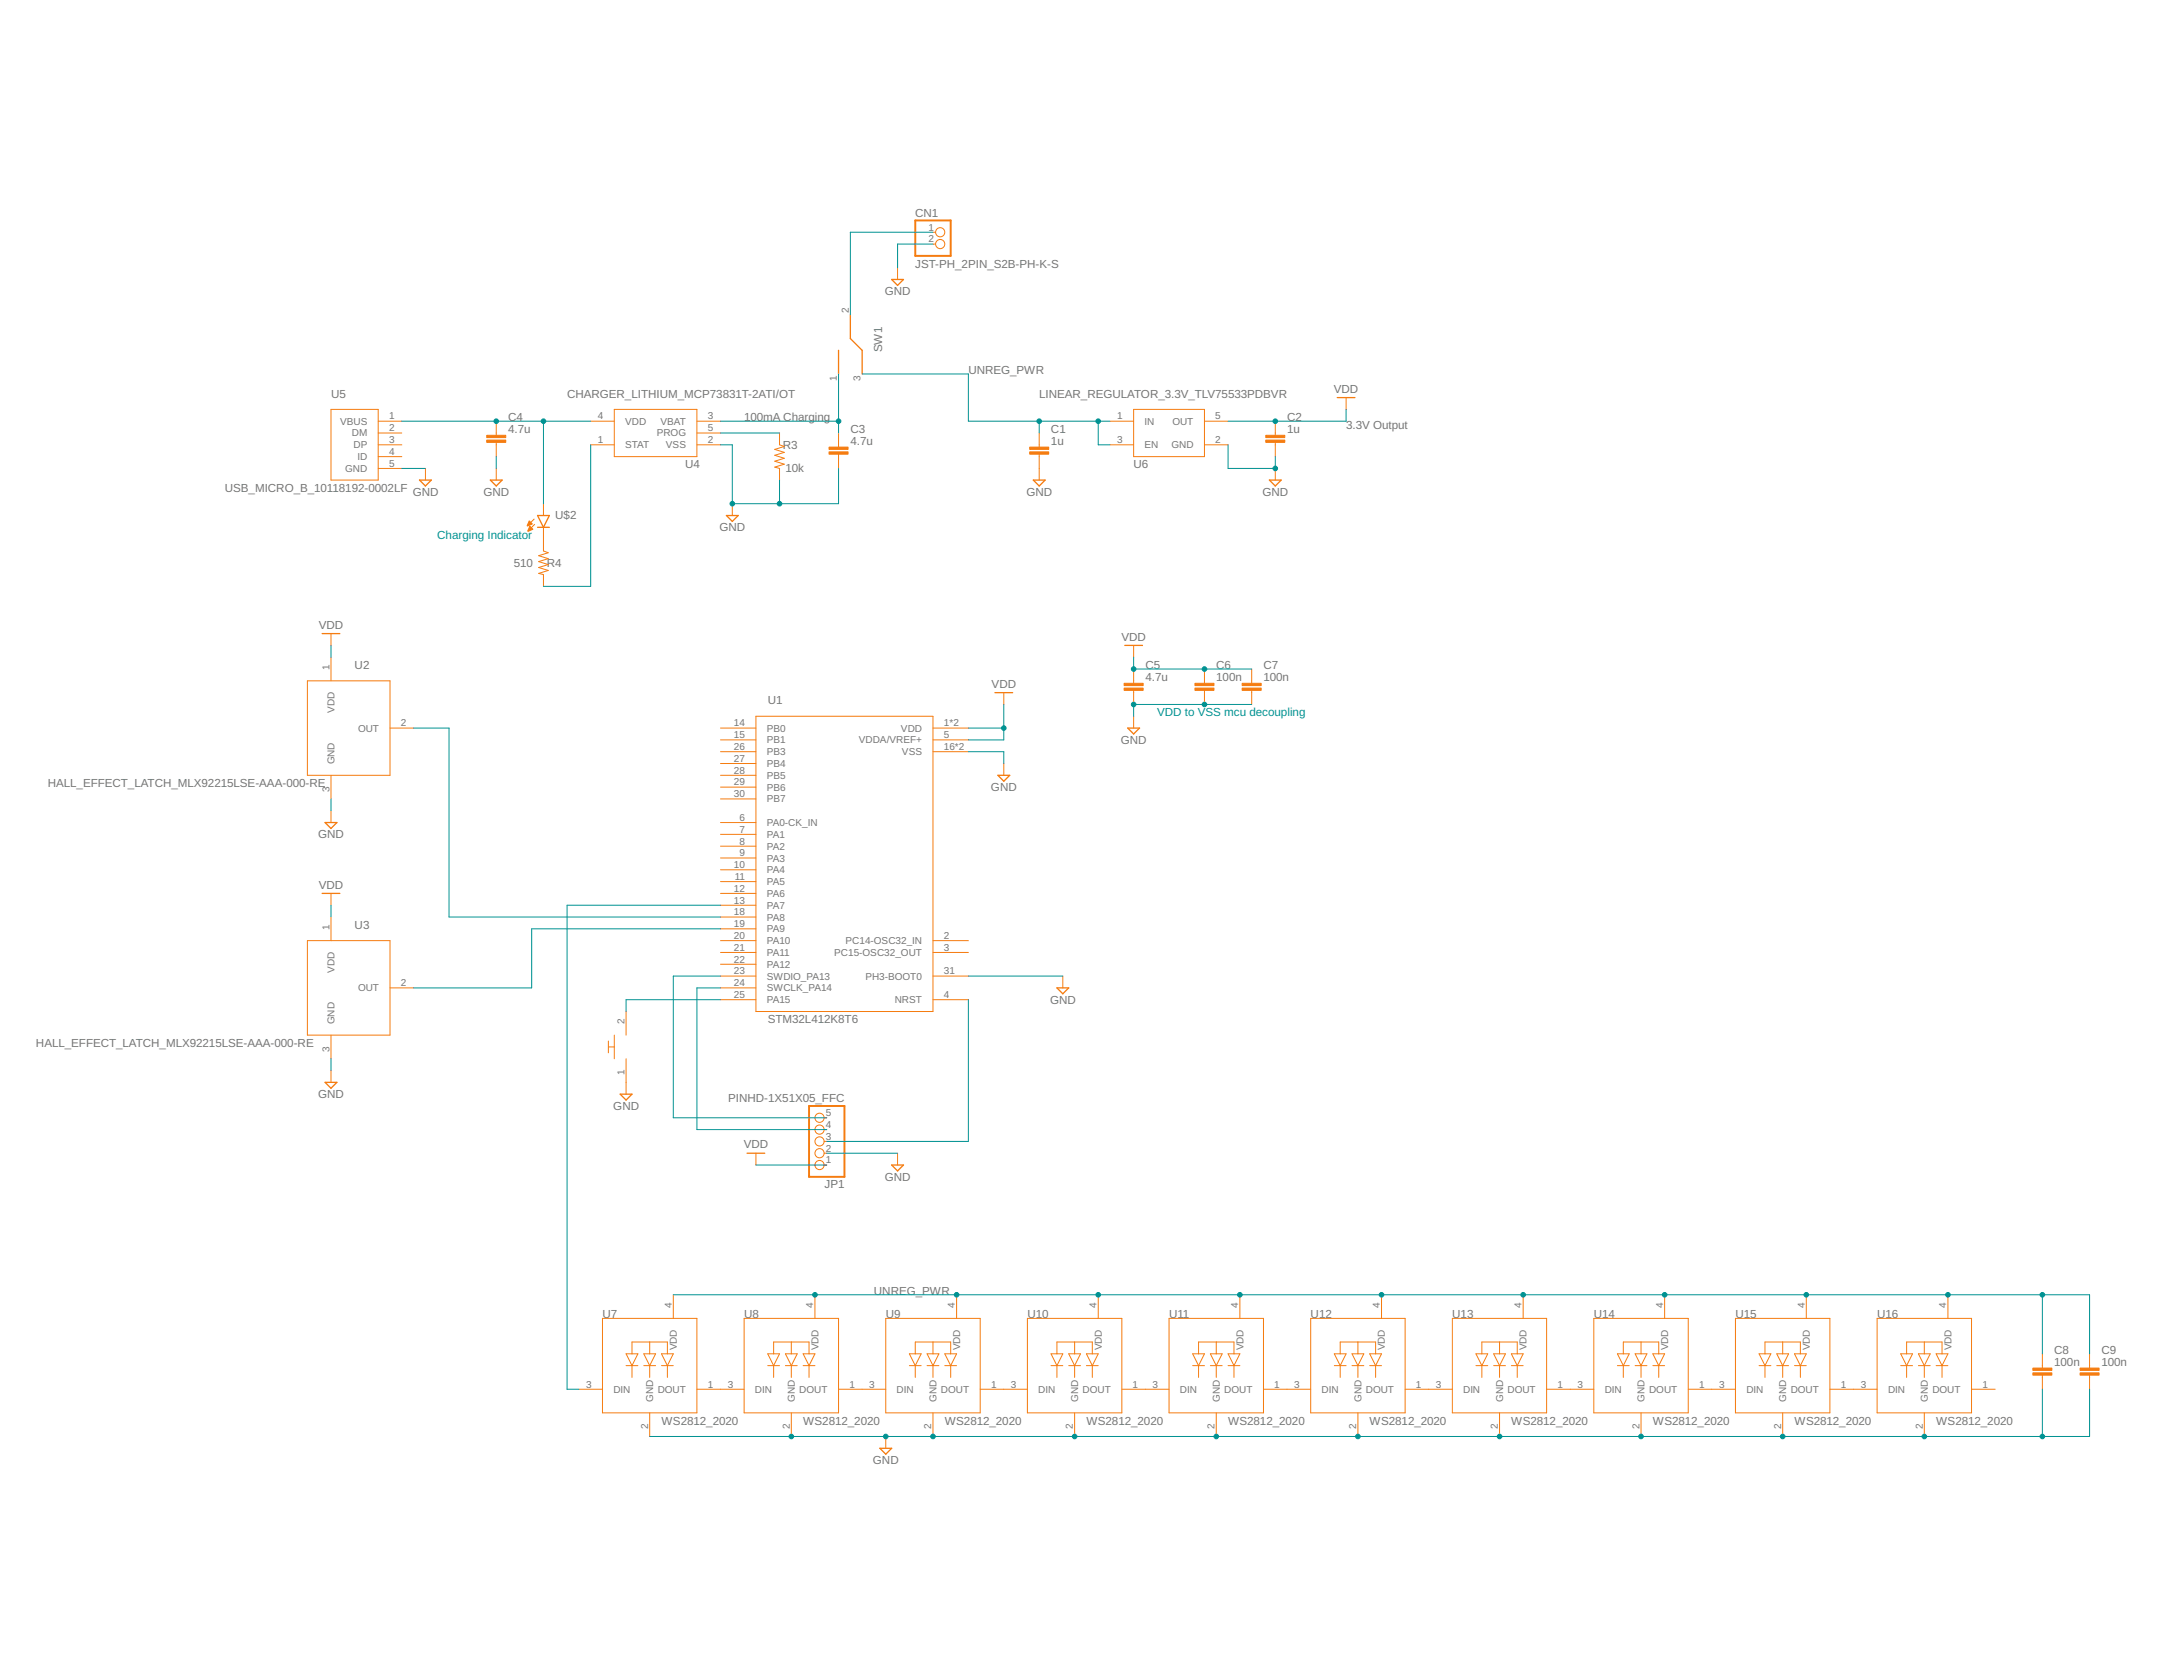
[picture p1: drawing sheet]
<svg xmlns="http://www.w3.org/2000/svg" width="279mm" height="216mm" viewBox="0 0 279 216" stroke-linecap="round" stroke-linejoin="round" font-family="sans-serif">
<g fill="none" stroke="#f57c10" stroke-width=".17">
<path d="M115.1 36.1h1.5l-.7 .7zM108.3 45.2v3.1M109.8 40.6v3.1l1.5 1.5v3.1M172.7 51.3h2.2M54.2 62h1.5l-.8 .7zM63.3 62h1.5l-.7 .7zM69.4 66.5h1.5l-.7 1.6zM69.4 68.1h1.5M93.8 66.5h1.5l-.7 .8zM133.4 62h1.5l-.7 .7zM163.9 62h1.5l-.7 .7zM41.6 81.8h2.3"/>
<path d="M128.5 89.4h2.2M145.2 83.3h2.3M145.6 94h1.5l-.7 .7zM41.6 115.3h2.3M42 106.2h1.5l-.8 .7zM128.8 100.1h1.6l-.8 .7zM42 139.7h1.5l-.8 .7zM136.5 127.5h1.5l-.8 .7zM80.1 141.2h1.5l-.8 .8zM96.5 148.8h2.2M115.1 150.3h1.5l-.7 .8zM113.6 186.9h1.5l-.7 .8z"/>
</g>
<g fill="none" stroke="#f57c10" stroke-width=".13">
<path d="M115.9 34.5v1.6M120.5 30h.3M120.5 31.5h.3M42.7 52.8h6.1v9.2h-6.1zM48.8 54.4h3.1M48.8 57.4h3.1M48.8 55.9h3.1M48.8 58.9h3.1M64.1 54.4v1.8M64.1 57.1v1.8M76.3 54.4h3M76.3 57.4h3"/>
<path d="M79.3 52.8h10.7v6.1h-10.7zM90 54.4h3M90 57.4h3M90 55.9h3M100.6 55.9v1.5l.7 .2-1.3 .4 1.3 .4-1.3 .4 1.3 .3-1.3 .4 1.3 .4-1.3 .4 .6 .2v1.5M108.3 55.9v1.8M108.3 58.6v1.9M134.2 55.9v1.8M134.2 58.6v3.4M143.3 54.4h3.1M143.3 57.4h3.1M146.4 52.8h9.1v6.1h-9.1z"/>
<path d="M155.5 54.4h3.1M155.5 57.4h3.1M164.7 54.4v1.8M164.7 57.1v1.8M173.8 51.3v1.5M48.8 60.5h3.1M54.9 60.5v1.5M64.1 60.5v1.5M69 67l-.9 .8M69 67.7l-.8 .8M70.2 65v1.5M70.2 68.1v3l.6 .2-1.2 .4 1.2 .4-1.2 .4 1.2 .4-1.2 .3 1.2 .4-1.2 .4 .6 .1v1.6"/>
<path d="M94.6 65v1.5M164.7 60.5v1.5M39.7 87.9h10.7v12.2h-10.7zM42.7 81.8v1.5M42.7 84.8v3.1M50.4 94h3M93 94h4.6M93 95.5h4.6M93 97h4.6M93 98.5h4.6M97.6 92.4h22.9v38.1h-22.9zM120.5 94h4.5"/>
<path d="M120.5 95.5h4.5M120.5 97h4.5M129.6 89.4v1.5M129.6 98.5v1.6M146.4 83.3v1.5M146.4 86.3v1.9M146.4 89.1v1.8M146.4 92.4v1.6M155.5 86.3v1.9M155.5 89.1v1.8M161.6 86.3v1.9M161.6 89.1v1.8"/>
<path d="M42.7 100.1v3M42.7 104.6v1.6M42.7 115.3v1.5M42.7 118.3v3.1M93 100.1h4.6M93 106.2h4.6M93 107.7h4.6M93 109.2h4.6M93 110.7h4.6M93 112.2h4.6M93 116.8h4.6M93 113.8h4.6"/>
<path d="M93 115.3h4.6M93 119.9h4.6M93 118.3h4.6M93 103.1h4.6M93 101.6h4.6M39.7 121.4h10.7v12.2h-10.7zM42.7 133.6v3M42.7 138.2v1.5M50.4 127.5h3M78.5 135.1h.8M78.5 134.3v1.6M79.3 133.6v3"/>
<path d="M80.8 130.5v3.1M80.8 136.6v4.6M93 127.5h4.6M93 121.4h4.6M93 122.9h4.6M93 129h4.6M93 126h4.6M93 124.4h4.6M120.5 121.4h4.5M120.5 122.9h4.5M120.5 129h4.5M120.5 126h4.5"/>
<path d="M137.2 126v1.5M97.6 148.8v1.5M106.4 150.3h.3M106.4 148.8h.3M106.4 147.3h.3M106.4 145.8h.3M106.4 144.3h.3M115.9 148.8v1.5M74.7 179.3h3.1M77.8 170.1h12.2v12.2h-12.2zM80.8 174.7h1.6l-.8 1.5zM80.8 176.2h1.6"/>
<path d="M81.6 174.7v-1.5h4.6v1.5M81.6 176.2v1.6M83.1 174.7h1.5l-.7 1.5zM83.1 176.2h1.5M83.9 173.2v1.5M83.9 176.2v1.6M85.4 174.7h1.5l-.7 1.5zM85.4 176.2h1.5M86.2 176.2v1.6M86.9 167.1v3M90 179.3h6.1M96.1 170.1h12.2v12.2h-12.2z"/>
<path d="M99.1 174.7h1.5l-.7 1.5zM99.1 176.2h1.5M99.9 174.7v-1.5h4.6v1.5M99.9 176.2v1.6M101.4 174.7h1.5l-.7 1.5zM101.4 176.2h1.5M102.2 173.2v1.5M102.2 176.2v1.6M103.7 174.7h1.5l-.7 1.5zM103.7 176.2h1.5M104.5 176.2v1.6M105.2 167.1v3"/>
<path d="M108.3 179.3h6.1M114.4 170.1h12.2v12.2h-12.2zM117.4 174.7h1.5l-.7 1.5zM117.4 176.2h1.5M118.2 174.7v-1.5h4.5v1.5M118.2 176.2v1.6M119.7 174.7h1.5l-.7 1.5zM119.7 176.2h1.5M120.5 173.2v1.5M120.5 176.2v1.6M122 174.7h1.5l-.8 1.5zM122 176.2h1.5"/>
<path d="M122.7 176.2v1.6M123.5 167.1v3M126.6 179.3h6.1M132.7 170.1h12.1v12.2h-12.1zM135.7 174.7h1.5l-.7 1.5zM135.7 176.2h1.5M136.5 174.7v-1.5h4.5v1.5M136.5 176.2v1.6M138 174.7h1.5l-.8 1.5zM138 176.2h1.5M138.7 173.2v1.5M138.7 176.2v1.6"/>
<path d="M140.3 174.7h1.5l-.8 1.5zM140.3 176.2h1.5M141 176.2v1.6M141.8 167.1v3M144.8 179.3h6.1M150.9 170.1h12.2v12.2h-12.2zM154 174.7h1.5l-.8 1.5zM154 176.2h1.5M154.7 174.7v-1.5h4.6v1.5M154.7 176.2v1.6M156.3 174.7h1.5l-.8 1.5zM156.3 176.2h1.5"/>
<path d="M157 173.2v1.5M157 176.2v1.6M158.6 174.7h1.5l-.8 1.5zM158.6 176.2h1.5M159.3 176.2v1.6M160.1 167.1v3M163.1 179.3h6.1M169.2 170.1h12.2v12.2h-12.2zM172.3 174.7h1.5l-.8 1.5zM172.3 176.2h1.5M173 174.7v-1.5h4.6v1.5M173 176.2v1.6"/>
<path d="M174.6 174.7h1.5l-.8 1.5zM174.6 176.2h1.5M175.3 173.2v1.5M175.3 176.2v1.6M176.8 174.7h1.6l-.8 1.5zM176.8 176.2h1.6M177.6 176.2v1.6M178.4 167.1v3M181.4 179.3h6.1M187.5 170.1h12.2v12.2h-12.2zM190.6 174.7h1.5l-.8 1.5zM190.6 176.2h1.5"/>
<path d="M191.3 174.7v-1.5h4.6v1.5M191.3 176.2v1.6M192.8 174.7h1.6l-.8 1.5zM192.8 176.2h1.6M193.6 173.2v1.5M193.6 176.2v1.6M195.1 174.7h1.6l-.8 1.5zM195.1 176.2h1.6M195.9 176.2v1.6M196.7 167.1v3M199.7 179.3h6.1M205.8 170.1h12.2v12.2h-12.2z"/>
<path d="M208.8 174.7h1.6l-.8 1.5zM208.8 176.2h1.6M209.6 174.7v-1.5h4.6v1.5M209.6 176.2v1.6M211.1 174.7h1.5l-.7 1.5zM211.1 176.2h1.5M211.9 173.2v1.5M211.9 176.2v1.6M213.4 174.7h1.5l-.7 1.5zM213.4 176.2h1.5M214.2 176.2v1.6M214.9 167.1v3"/>
<path d="M218 179.3h6.1M224.1 170.1h12.2v12.2h-12.2zM227.1 174.7h1.5l-.7 1.5zM227.1 176.2h1.5M227.9 174.7v-1.5h4.6v1.5M227.9 176.2v1.6M229.4 174.7h1.5l-.7 1.5zM229.4 176.2h1.5M230.2 173.2v1.5M230.2 176.2v1.6M231.7 174.7h1.5l-.7 1.5zM231.7 176.2h1.5"/>
<path d="M232.5 176.2v1.6M233.2 167.1v3M236.3 179.3h6.1M242.4 170.1h12.2v12.2h-12.2zM245.4 174.7h1.5l-.7 1.5zM245.4 176.2h1.5M246.2 174.7v-1.5h4.5v1.5M246.2 176.2v1.6M247.7 174.7h1.5l-.7 1.5zM247.7 176.2h1.5M248.5 173.2v1.5M248.5 176.2v1.6"/>
<path d="M250 174.7h1.5l-.8 1.5zM250 176.2h1.5M250.7 176.2v1.6M251.5 167.1v3M254.6 179.3h3M263.7 174.7v1.9M263.7 177.5v1.8M269.8 174.7v1.9M269.8 177.5v1.8M83.9 182.3v3.1M102.2 182.3v3.1M114.4 185.4v1.5"/>
<path d="M120.5 182.3v3.1M138.7 182.3v3.1M157 182.3v3.1M175.3 182.3v3.1M193.6 182.3v3.1M211.9 182.3v3.1M230.2 182.3v3.1M248.5 182.3v3.1"/>
<circle cx="121.4" cy="31.5" r=".59"/>
<circle cx="121.4" cy="30" r=".59"/>
<circle cx="105.8" cy="150.3" r=".59"/>
<circle cx="105.8" cy="144.3" r=".59"/>
<circle cx="105.8" cy="145.8" r=".59"/>
<circle cx="105.8" cy="148.8" r=".59"/>
<circle cx="105.8" cy="147.3" r=".59"/>
</g>
<g fill="#f57c10" stroke="#f57c10" stroke-width=".13">
<path d="M68.3 67.2l.4 .4-.6 .3z" fill-rule="evenodd"/>
<path d="M68.4 67.9l.4 .4-.6 .3z" fill-rule="evenodd"/>
</g>
<g fill="#f57c10" stroke="#f57c10" stroke-width=".13">
<path d="M132.9 58.3h2.5v.3h-2.5z"/>
<path d="M132.9 57.7h2.5v.3h-2.5z"/>
<path d="M163.4 56.8h2.5v.3h-2.5z"/>
<path d="M163.4 56.2h2.5v.3h-2.5z"/>
<path d="M107 58.3h2.5v.3h-2.5z"/>
<path d="M107 57.7h2.5v.3h-2.5z"/>
<path d="M62.8 56.8h2.5v.3h-2.5z"/>
<path d="M62.8 56.2h2.5v.3h-2.5z"/>
<path d="M145.1 88.8h2.5v.3h-2.5z"/>
<path d="M145.1 88.2h2.5v.3h-2.5z"/>
<path d="M154.3 88.8h2.4v.3h-2.4z"/>
<path d="M154.3 88.2h2.4v.3h-2.4z"/>
<path d="M160.4 88.8h2.4v.3h-2.4z"/>
<path d="M160.4 88.2h2.4v.3h-2.4z"/>
<path d="M262.5 177.2h2.4v.3h-2.4z"/>
<path d="M262.5 176.6h2.4v.2h-2.4z"/>
<path d="M268.6 177.2h2.4v.3h-2.4z"/>
<path d="M268.6 176.6h2.4v.2h-2.4z"/>
</g>
<path d="M118.2 28.4h4.5v4.6h-4.5zM104.5 142.7h4.5v9.2h-4.5z" fill="none" stroke="#f57c10" stroke-width=".25"/>
<g fill="none" stroke="#009292" stroke-width=".13">
<path d="M120.5 31.5h-4.6v3M120.5 30h-10.7v10.6M51.9 54.4h24.4M64.1 58.9v1.6M70.2 54.4v10.6M76.3 57.4v18.3h-6.1M93 57.4h1.6v7.6h13.7v-4.5M93 54.4h15.3M93 55.9h7.6M108.3 48.3v7.6M111.3 48.3h13.7v6.1h18.3M134.2 54.4v1.5"/>
<path d="M141.8 54.4v3h1.5M158.6 57.4v3.1h6.1v-1.6M173.8 52.8v1.6h-15.2M51.9 60.5h3M100.6 62v3M42.7 83.3v1.5M53.4 94h4.6v24.3h35M125 97h4.6v1.5M125 94h4.6M129.6 90.9v4.6h-4.6M146.4 84.8v1.5h15.2M161.6 90.9h-15.2v1.5"/>
<path d="M42.7 103.1v1.5M42.7 116.8v1.5M93 119.9h-24.4v7.6h-15.2M93 116.8h-19.8v62.5h1.5M42.7 136.6v1.6M93 126h-6.1v18.3h19.8M93 127.5h-3v18.3h16.7M93 129h-12.2v1.5M125 126h12.2M125 129v18.3h-18.3M97.6 150.3h9.1M106.7 148.8h9.2"/>
<path d="M86.9 167.1h182.9v7.6M263.7 167.1v7.6M263.7 179.3v6.1M269.8 179.3v6.1h-185.9"/>
</g>
<g fill="#009292" stroke="#009292" stroke-width=".13">
<circle cx="164.7" cy="60.5" r=".3"/>
<circle cx="94.6" cy="65" r=".3"/>
<circle cx="100.6" cy="65" r=".3"/>
<circle cx="155.5" cy="90.9" r=".3"/>
<circle cx="146.4" cy="90.9" r=".3"/>
<circle cx="114.4" cy="185.4" r=".3"/>
<circle cx="102.2" cy="185.4" r=".3"/>
<circle cx="120.5" cy="185.4" r=".3"/>
<circle cx="138.7" cy="185.4" r=".3"/>
<circle cx="157" cy="185.4" r=".3"/>
<circle cx="175.3" cy="185.4" r=".3"/>
<circle cx="193.6" cy="185.4" r=".3"/>
<circle cx="211.9" cy="185.4" r=".3"/>
<circle cx="230.2" cy="185.4" r=".3"/>
<circle cx="263.7" cy="185.4" r=".3"/>
<circle cx="248.5" cy="185.4" r=".3"/>
<circle cx="164.7" cy="54.4" r=".3"/>
<circle cx="155.5" cy="86.3" r=".3"/>
<circle cx="146.4" cy="86.3" r=".3"/>
<circle cx="129.6" cy="94" r=".3"/>
<circle cx="64.1" cy="54.4" r=".3"/>
<circle cx="70.2" cy="54.4" r=".3"/>
<circle cx="141.8" cy="54.4" r=".3"/>
<circle cx="134.2" cy="54.4" r=".3"/>
<circle cx="105.2" cy="167.1" r=".3"/>
<circle cx="123.5" cy="167.1" r=".3"/>
<circle cx="141.8" cy="167.1" r=".3"/>
<circle cx="160.1" cy="167.1" r=".3"/>
<circle cx="178.4" cy="167.1" r=".3"/>
<circle cx="196.7" cy="167.1" r=".3"/>
<circle cx="214.9" cy="167.1" r=".3"/>
<circle cx="233.2" cy="167.1" r=".3"/>
<circle cx="263.7" cy="167.1" r=".3"/>
<circle cx="251.5" cy="167.1" r=".3"/>
<circle cx="108.3" cy="54.4" r=".3"/>
</g>
<g font-size="1.5" fill="#757575">
<text x="118.2" y="28.1">CN1</text>
<text x="118.2" y="34.5">JST-PH_2PIN_S2B-PH-K-S</text>
<text x="114.2" y="38.1">GND</text>
<text x="113.9" y="45.5" transform="rotate(-90 113.9 45.5)">SW1</text>
<text x="42.7" y="51.3">U5</text>
<text x="73.2" y="51.3">CHARGER_LITHIUM_MCP73831T-2ATI/OT</text>
<text x="125" y="48.3">UNREG_PWR</text>
<text x="134.2" y="51.3">LINEAR_REGULATOR_3.3V_TLV75533PDBVR</text>
<text x="172.2" y="50.7">VDD</text>
<text x="65.6" y="55.9">4.7u</text>
<text x="65.6" y="54.3">C4</text>
<text x="96.1" y="54.3">100mA Charging</text>
<text x="101.1" y="57.9">R3</text>
<text x="109.8" y="57.4">4.7u</text>
<text x="109.8" y="55.9">C3</text>
<text x="135.7" y="57.4">1u</text>
<text x="135.7" y="55.9">C1</text>
<text x="166.2" y="55.9">1u</text>
<text x="166.2" y="54.3">C2</text>
<text x="173.8" y="55.4">3.3V Output</text>
<text x="29" y="63.5">USB_MICRO_B_10118192-0002LF</text>
<text x="53.3" y="64">GND</text>
<text x="62.4" y="64">GND</text>
<text x="88.5" y="60.4">U4</text>
<text x="101.4" y="61">10k</text>
<text x="132.5" y="64">GND</text>
<text x="146.4" y="60.4">U6</text>
<text x="163" y="64">GND</text>
<text x="71.7" y="67">U$2</text>
<text x="92.9" y="68.6">GND</text>
<text x="66.3" y="73.2">510</text>
<text x="70.6" y="73.2">R4</text>
<text x="41.2" y="81.2">VDD</text>
<text x="144.8" y="82.7">VDD</text>
<text x="45.8" y="86.3">U2</text>
<text x="128" y="88.8">VDD</text>
<text x="147.9" y="87.9">4.7u</text>
<text x="147.9" y="86.3">C5</text>
<text x="157" y="87.9">100n</text>
<text x="157" y="86.3">C6</text>
<text x="163.1" y="87.9">100n</text>
<text x="163.1" y="86.3">C7</text>
<text x="99.1" y="90.9">U1</text>
<text x="6.2" y="101.6">HALL_EFFECT_LATCH_MLX92215LSE-AAA-000-RE</text>
<text x="144.7" y="96">GND</text>
<text x="128" y="102.1">GND</text>
<text x="41.1" y="108.2">GND</text>
<text x="41.2" y="114.7">VDD</text>
<text x="45.8" y="119.9">U3</text>
<text x="135.6" y="129.5">GND</text>
<text x="4.6" y="135.1">HALL_EFFECT_LATCH_MLX92215LSE-AAA-000-RE</text>
<text x="99.1" y="132.1">STM32L412K8T6</text>
<text x="41.1" y="141.7">GND</text>
<text x="79.2" y="143.2">GND</text>
<text x="94" y="142.3">PINHD-1X51X05_FFC</text>
<text x="96" y="148.2">VDD</text>
<text x="106.4" y="153.3">JP1</text>
<text x="114.2" y="152.4">GND</text>
<text x="112.8" y="167.1">UNREG_PWR</text>
<text x="77.8" y="170.1">U7</text>
<text x="96.1" y="170.1">U8</text>
<text x="114.4" y="170.1">U9</text>
<text x="132.6" y="170.1">U10</text>
<text x="150.9" y="170.1">U11</text>
<text x="169.2" y="170.1">U12</text>
<text x="187.5" y="170.1">U13</text>
<text x="205.8" y="170.1">U14</text>
<text x="224.1" y="170.1">U15</text>
<text x="242.4" y="170.1">U16</text>
<text x="265.2" y="176.2">100n</text>
<text x="265.2" y="174.7">C8</text>
<text x="271.3" y="176.2">100n</text>
<text x="271.3" y="174.7">C9</text>
<text x="85.4" y="183.9">WS2812_2020</text>
<text x="103.7" y="183.9">WS2812_2020</text>
<text x="122" y="183.9">WS2812_2020</text>
<text x="140.3" y="183.9">WS2812_2020</text>
<text x="158.6" y="183.9">WS2812_2020</text>
<text x="176.8" y="183.9">WS2812_2020</text>
<text x="195.1" y="183.9">WS2812_2020</text>
<text x="213.4" y="183.9">WS2812_2020</text>
<text x="231.7" y="183.9">WS2812_2020</text>
<text x="250" y="183.9">WS2812_2020</text>
<text x="112.7" y="189">GND</text>
</g>
<g font-size="1.5" fill="#009292">
<text x="56.5" y="69.6">Charging Indicator</text>
<text x="149.4" y="92.4">VDD to VSS mcu decoupling</text>
</g>
<g font-size="1.3" fill="#757575">
<text x="119.9" y="29.8">1</text>
<text x="119.9" y="31.3">2</text>
<text x="109.6" y="40.4" transform="rotate(-90 109.6 40.4)">2</text>
<text x="108.1" y="49.2" transform="rotate(-90 108.1 49.2)">1</text>
<text x="111.1" y="49.2" transform="rotate(-90 111.1 49.2)">3</text>
<text x="43.9" y="54.8">VBUS</text>
<text x="45.4" y="56.3">DM</text>
<text x="45.6" y="57.8">DP</text>
<text x="46.2" y="59.4">ID</text>
<text x="50.2" y="54.1">1</text>
<text x="50.2" y="55.7">2</text>
<text x="50.2" y="57.2">3</text>
<text x="50.2" y="58.7">4</text>
<text x="77.2" y="54.1">4</text>
<text x="77.2" y="57.2">1</text>
<text x="80.7" y="54.8">VDD</text>
<text x="80.7" y="57.9">STAT</text>
<text x="84.8" y="56.3">PROG</text>
<text x="85.3" y="54.8">VBAT</text>
<text x="86" y="57.8">VSS</text>
<text x="91.4" y="54.1">3</text>
<text x="91.4" y="55.7">5</text>
<text x="91.4" y="57.2">2</text>
<text x="144.2" y="54.1">1</text>
<text x="144.2" y="57.2">3</text>
<text x="147.8" y="54.8">IN</text>
<text x="147.8" y="57.9">EN</text>
<text x="151.2" y="57.8">GND</text>
<text x="151.4" y="54.8">OUT</text>
<text x="156.9" y="54.1">5</text>
<text x="156.9" y="57.2">2</text>
<text x="44.6" y="60.9">GND</text>
<text x="50.2" y="60.2">5</text>
<text x="42.5" y="86.5" transform="rotate(-90 42.5 86.5)">1</text>
<text x="43.2" y="92" transform="rotate(-90 43.2 92)">VDD</text>
<text x="46.2" y="94.4">OUT</text>
<text x="51.8" y="93.7">2</text>
<text x="94.8" y="93.7">14</text>
<text x="94.8" y="95.3">15</text>
<text x="99" y="94.4">PB0</text>
<text x="99" y="95.9">PB1</text>
<text x="110.9" y="95.9">VDDA/VREF+</text>
<text x="116.3" y="94.4">VDD</text>
<text x="121.9" y="95.3">5</text>
<text x="121.9" y="93.7">1*2</text>
<text x="43.2" y="98.7" transform="rotate(-90 43.2 98.7)">GND</text>
<text x="94.8" y="99.8">28</text>
<text x="94.8" y="101.4">29</text>
<text x="94.8" y="98.3">27</text>
<text x="94.8" y="96.8">26</text>
<text x="99" y="100.5">PB5</text>
<text x="99" y="99">PB4</text>
<text x="99" y="97.5">PB3</text>
<text x="116.5" y="97.5">VSS</text>
<text x="121.9" y="96.8">16*2</text>
<text x="42.5" y="102.2" transform="rotate(-90 42.5 102.2)">3</text>
<text x="94.8" y="102.9">30</text>
<text x="95.5" y="105.9">6</text>
<text x="95.5" y="107.5">7</text>
<text x="99" y="106.6">PA0-CK_IN</text>
<text x="99" y="103.6">PB7</text>
<text x="99" y="102">PB6</text>
<text x="94.8" y="112">10</text>
<text x="94.9" y="113.6">11</text>
<text x="95.5" y="109">8</text>
<text x="95.5" y="110.5">9</text>
<text x="99" y="108.1">PA1</text>
<text x="99" y="109.7">PA2</text>
<text x="99" y="111.2">PA3</text>
<text x="99" y="112.7">PA4</text>
<text x="42.5" y="120" transform="rotate(-90 42.5 120)">1</text>
<text x="94.8" y="116.6">13</text>
<text x="94.8" y="115.1">12</text>
<text x="94.8" y="119.7">19</text>
<text x="94.8" y="118.1">18</text>
<text x="99" y="117.3">PA7</text>
<text x="99" y="114.2">PA5</text>
<text x="99" y="115.8">PA6</text>
<text x="99" y="118.8">PA8</text>
<text x="43.2" y="125.5" transform="rotate(-90 43.2 125.5)">VDD</text>
<text x="94.8" y="125.7">23</text>
<text x="94.8" y="124.2">22</text>
<text x="94.8" y="122.7">21</text>
<text x="94.8" y="121.2">20</text>
<text x="99" y="124.9">PA12</text>
<text x="99" y="123.4">PA11</text>
<text x="99" y="121.8">PA10</text>
<text x="99" y="120.3">PA9</text>
<text x="107.7" y="123.4">PC15-OSC32_OUT</text>
<text x="109.2" y="121.8">PC14-OSC32_IN</text>
<text x="121.9" y="121.2">2</text>
<text x="121.9" y="122.7">3</text>
<text x="121.9" y="125.7">31</text>
<text x="46.2" y="127.9">OUT</text>
<text x="51.8" y="127.3">2</text>
<text x="94.8" y="127.3">24</text>
<text x="94.8" y="128.8">25</text>
<text x="99" y="127.9">SWCLK_PA14</text>
<text x="99" y="126.4">SWDIO_PA13</text>
<text x="99" y="129.5">PA15</text>
<text x="111.7" y="126.4">PH3-BOOT0</text>
<text x="115.5" y="129.5">NRST</text>
<text x="121.9" y="128.8">4</text>
<text x="42.5" y="135.7" transform="rotate(-90 42.5 135.7)">3</text>
<text x="43.2" y="132.2" transform="rotate(-90 43.2 132.2)">GND</text>
<text x="80.6" y="132.2" transform="rotate(-90 80.6 132.2)">2</text>
<text x="80.6" y="138.7" transform="rotate(-90 80.6 138.7)">1</text>
<text x="106.6" y="148.6">2</text>
<text x="106.6" y="147.1">3</text>
<text x="106.6" y="145.6">4</text>
<text x="106.6" y="144">5</text>
<text x="106.6" y="150.1">1</text>
<text x="86.7" y="168.7" transform="rotate(-90 86.7 168.7)">4</text>
<text x="105" y="168.7" transform="rotate(-90 105 168.7)">4</text>
<text x="123.3" y="168.7" transform="rotate(-90 123.3 168.7)">4</text>
<text x="141.6" y="168.7" transform="rotate(-90 141.6 168.7)">4</text>
<text x="159.9" y="168.7" transform="rotate(-90 159.9 168.7)">4</text>
<text x="178.2" y="168.7" transform="rotate(-90 178.2 168.7)">4</text>
<text x="196.4" y="168.7" transform="rotate(-90 196.4 168.7)">4</text>
<text x="214.7" y="168.7" transform="rotate(-90 214.7 168.7)">4</text>
<text x="233" y="168.7" transform="rotate(-90 233 168.7)">4</text>
<text x="251.3" y="168.7" transform="rotate(-90 251.3 168.7)">4</text>
<text x="75.7" y="179.1">3</text>
<text x="79.2" y="179.7">DIN</text>
<text x="84.9" y="179.7">DOUT</text>
<text x="87.4" y="174.3" transform="rotate(-90 87.4 174.3)">VDD</text>
<text x="91.4" y="179.1">1</text>
<text x="94" y="179.1">3</text>
<text x="97.5" y="179.7">DIN</text>
<text x="103.2" y="179.7">DOUT</text>
<text x="105.7" y="174.3" transform="rotate(-90 105.7 174.3)">VDD</text>
<text x="109.7" y="179.1">1</text>
<text x="112.2" y="179.1">3</text>
<text x="115.8" y="179.7">DIN</text>
<text x="121.5" y="179.7">DOUT</text>
<text x="124" y="174.3" transform="rotate(-90 124 174.3)">VDD</text>
<text x="128" y="179.1">1</text>
<text x="130.5" y="179.1">3</text>
<text x="134.1" y="179.7">DIN</text>
<text x="139.8" y="179.7">DOUT</text>
<text x="142.2" y="174.3" transform="rotate(-90 142.2 174.3)">VDD</text>
<text x="146.2" y="179.1">1</text>
<text x="148.8" y="179.1">3</text>
<text x="152.3" y="179.7">DIN</text>
<text x="158.1" y="179.7">DOUT</text>
<text x="160.5" y="174.3" transform="rotate(-90 160.5 174.3)">VDD</text>
<text x="164.5" y="179.1">1</text>
<text x="167.1" y="179.1">3</text>
<text x="170.6" y="179.7">DIN</text>
<text x="176.3" y="179.7">DOUT</text>
<text x="178.8" y="174.3" transform="rotate(-90 178.8 174.3)">VDD</text>
<text x="182.8" y="179.1">1</text>
<text x="185.4" y="179.1">3</text>
<text x="188.9" y="179.7">DIN</text>
<text x="194.6" y="179.7">DOUT</text>
<text x="197.1" y="174.3" transform="rotate(-90 197.1 174.3)">VDD</text>
<text x="201.1" y="179.1">1</text>
<text x="203.7" y="179.1">3</text>
<text x="207.2" y="179.7">DIN</text>
<text x="212.9" y="179.7">DOUT</text>
<text x="215.4" y="174.3" transform="rotate(-90 215.4 174.3)">VDD</text>
<text x="219.4" y="179.1">1</text>
<text x="222" y="179.1">3</text>
<text x="225.5" y="179.7">DIN</text>
<text x="231.2" y="179.7">DOUT</text>
<text x="233.7" y="174.3" transform="rotate(-90 233.7 174.3)">VDD</text>
<text x="237.7" y="179.1">1</text>
<text x="240.2" y="179.1">3</text>
<text x="243.8" y="179.7">DIN</text>
<text x="249.5" y="179.7">DOUT</text>
<text x="252" y="174.3" transform="rotate(-90 252 174.3)">VDD</text>
<text x="256" y="179.1">1</text>
<text x="83.7" y="184.5" transform="rotate(-90 83.7 184.5)">2</text>
<text x="84.3" y="180.9" transform="rotate(-90 84.3 180.9)">GND</text>
<text x="102" y="184.5" transform="rotate(-90 102 184.5)">2</text>
<text x="102.6" y="180.9" transform="rotate(-90 102.6 180.9)">GND</text>
<text x="120.2" y="184.5" transform="rotate(-90 120.2 184.5)">2</text>
<text x="120.9" y="180.9" transform="rotate(-90 120.9 180.9)">GND</text>
<text x="138.5" y="184.5" transform="rotate(-90 138.5 184.5)">2</text>
<text x="139.2" y="180.9" transform="rotate(-90 139.2 180.9)">GND</text>
<text x="156.8" y="184.5" transform="rotate(-90 156.8 184.5)">2</text>
<text x="157.5" y="180.9" transform="rotate(-90 157.5 180.9)">GND</text>
<text x="175.1" y="184.5" transform="rotate(-90 175.1 184.5)">2</text>
<text x="175.8" y="180.9" transform="rotate(-90 175.8 180.9)">GND</text>
<text x="193.4" y="184.5" transform="rotate(-90 193.4 184.5)">2</text>
<text x="194.1" y="180.9" transform="rotate(-90 194.1 180.9)">GND</text>
<text x="211.7" y="184.5" transform="rotate(-90 211.7 184.5)">2</text>
<text x="212.3" y="180.9" transform="rotate(-90 212.3 180.9)">GND</text>
<text x="230" y="184.5" transform="rotate(-90 230 184.5)">2</text>
<text x="230.6" y="180.9" transform="rotate(-90 230.6 180.9)">GND</text>
<text x="248.2" y="184.5" transform="rotate(-90 248.2 184.5)">2</text>
<text x="248.9" y="180.9" transform="rotate(-90 248.9 180.9)">GND</text>
</g>
</svg>
